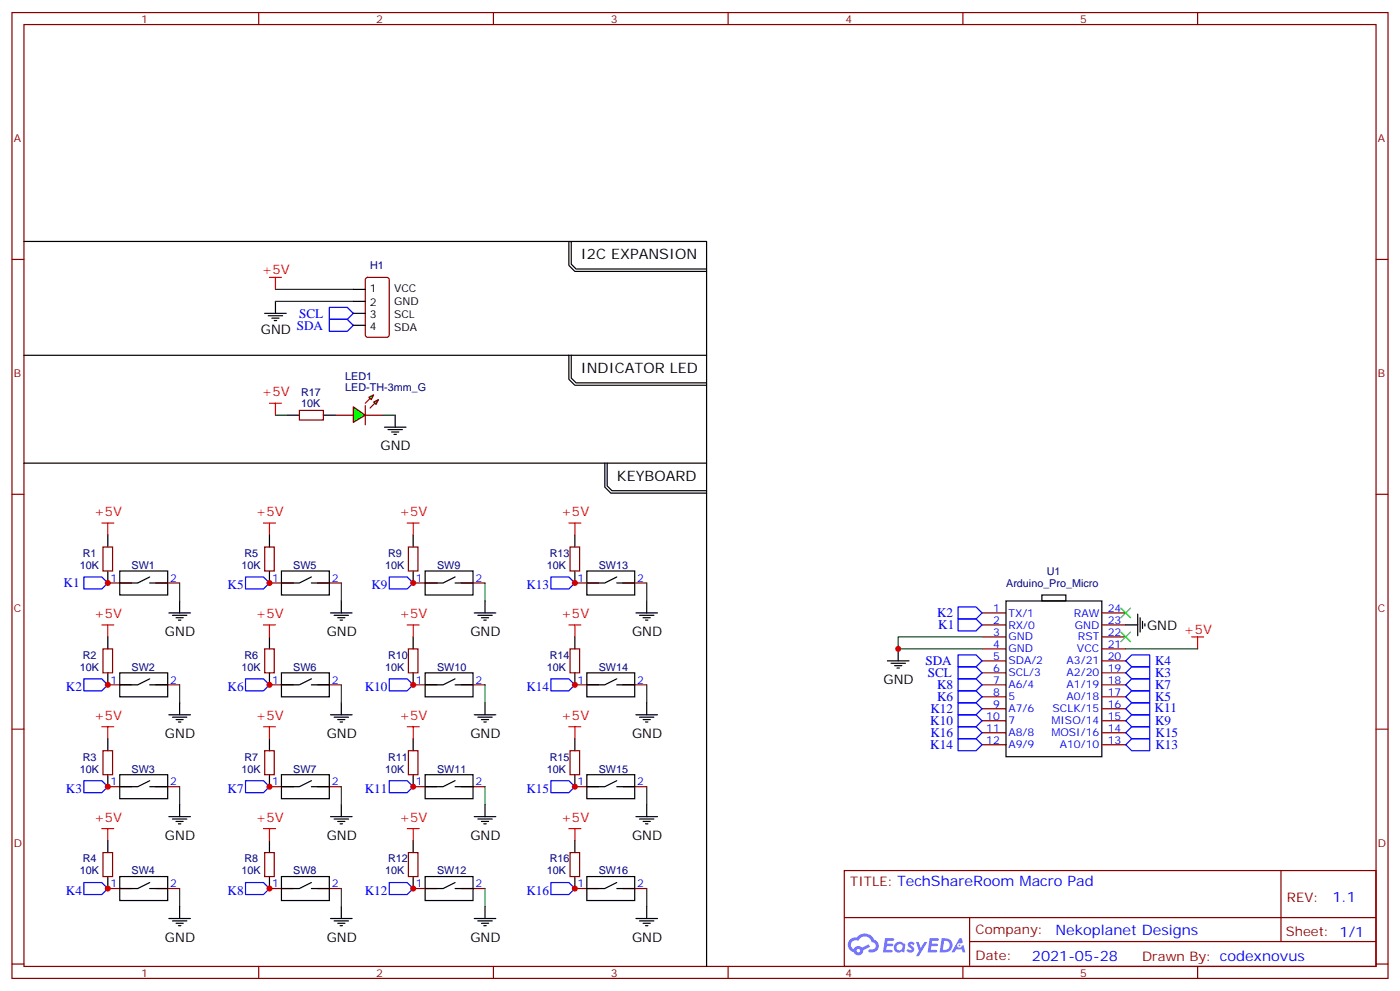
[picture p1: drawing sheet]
<svg xmlns="http://www.w3.org/2000/svg" width="412mm" height="292mm" viewBox="0 0 412 292" stroke-linecap="round" stroke-linejoin="round" font-family="sans-serif">
<g fill="none" stroke="#870000" stroke-width=".35">
<path d="M3.5 3.7h405.4v284.3h-405.4zM7.1 7.2h398.2v277.3h-398.2zM76.2 3.7v3.5M145.3 3.7v3.5M214.5 3.7v3.5M283.6 3.7v3.5M352.8 3.7v3.5M3.5 76.4h3.6M405.3 76.4h3.6M3.5 145.5h3.6M405.3 145.5h3.6M3.5 214.7h3.6"/>
<path d="M405.3 214.7h3.6M248.7 256.3h156.6v28.2h-156.6zM377.3 256.3v20.9M248.7 270.1h156.5M285.6 277.2h119.6M285.6 270.1v14.2M3.5 283.8h3.6M76.2 284.5v3.5M145.3 284.5v3.5M214.5 284.5v3.5M283.6 284.5v3.5M352.8 284.5v3.5"/>
<path d="M405.3 283.8h3.6"/>
</g>
<g fill="#5487ff">
<path d="M267.7 277.5a1.22 1.22 0 0 1 1.7 .2l-.4 .6a.47 .47 0 0 0-.3-.4 .47 .47 0 0 0-.5 .2l.1 .2a1.14 1.14 0 0 1 .8 1.8 1.14 1.14 0 0 1-1.9 0l-.2-.2 .5-.6 .7 .5a.29 .29 0 0 0 .3-.3 .29 .29 0 0 0-.2-.3 1.04 1.04 0 0 1-.6-1.7z"/>
<path d="M260.7 276.2h2.4l.3 .2-.2 .5-1.8 .1-.1 .8h1.5l.3 .4-.3 .4h-1.6l-.2 1.1h1.7l.2 .3-.2 .3-2.6 .1z"/>
<path d="M273.8 276.2h2.4l.3 .2-.1 .5-1.8 .1-.2 .8h1.6l.3 .4-.4 .4-1.6-.1-.1 1.1 1.7 .1 .2 .3-.2 .3-2.6 .1z"/>
<path d="M282.6 276.2h.7l.3 1.3-.6 .3a.69 .69 0 0 0-1 .3 .69 .69 0 0 0 .4 .9 .69 .69 0 0 0 .9-.6l.5-.2 .6 2.2h-.8l-.2-.9h-1.8l-.5 .9h-.8z"/>
<path d="M269.8 277.3h.8l.6 1.8 1.1-1.8h.9l-2.6 4.2h-.8l.9-1.5z"/>
<path d="M277.4 276.2l-.6 4.2h1.3a2.11 2.11 0 0 0 2.5-2.1 2.11 2.11 0 0 0-2.5-2.1zM278.1 277a1.39 1.39 0 0 1 1.7 1.4 1.39 1.39 0 0 1-1.8 1.2h-.3z"/>
<path d="M263.7 277.8a1.54 1.54 0 0 0-.1 2.2 1.54 1.54 0 0 0 2.2 .1l.6 .3 .3-2.3-.2-.3h-.4a1.49 1.49 0 0 0-2.4 0zM264 278.8a.94 .94 0 0 1 1.8 0 .94 .94 0 0 1-1.8 0z"/>
<path d="M250.4 276.6a2.18 2.18 0 0 0 1.1 3.7 1.44 1.44 0 0 0 1.6 .9 1.44 1.44 0 0 0 1.2-1.4l2-1.1-.5-.7-1.9 1a1.47 1.47 0 0 0-2.4 .4 1.39 1.39 0 0 1-.7-1.9 1.39 1.39 0 0 1 2-.5 2.12 2.12 0 0 1 2.2-1.3 2.12 2.12 0 0 1 1.9 1.7 1.14 1.14 0 0 1 1.1 1.4 1.14 1.14 0 0 1-1.7 .7 .43 .43 0 0 0-.5 .4 .43 .43 0 0 0 .4 .5 1.98 1.98 0 0 0 2.5-1.2 1.98 1.98 0 0 0-1.2-2.6 3.1 3.1 0 0 0-5.3-.6l-.9 .1zM252.3 279.9a.55 .55 0 0 1 1.1 0 .55 .55 0 0 1-1.1 0z"/>
<circle cx="282.6" cy="278.3" r=".26"/>
</g>
<g fill="none" stroke="#000" stroke-width=".35">
<path d="M31.7 157.5v3.5M79.4 157.5v3.5M121.7 157.5v3.5M169.3 157.5v3.5M31.7 168.1v3.5M35.3 168.1h14.1v7.1h-14.1zM44.1 169.9l-3.5 1.7h-5.3M44.1 171.6h5.3M52.9 176.9v3.5M79.4 168.1v3.5M82.9 168.1h14.1v7.1h-14.1zM91.7 169.9l-3.5 1.7h-5.3"/>
<path d="M91.7 171.6h5.3M100.5 176.9v3.5M121.7 168.1v3.5M125.2 168.1h14.1v7.1h-14.1zM134.1 169.9l-3.6 1.7h-5.3M134.1 171.6h5.2M142.9 176.9v3.5M169.3 168.1v3.5M172.9 168.1h14.1v7.1h-14.1zM181.7 169.9l-3.5 1.7h-5.3M181.7 171.6h5.3M190.5 176.9v3.5"/>
<path d="M31.7 187.5v3.5M31.7 198.1v3.5M35.3 198.1h14.1v7h-14.1zM44.1 199.8l-3.5 1.8h-5.3M49.7 180.4h6.4M50.8 181.2h4.2M51.9 181.9h2.1M52.6 182.6h.7M79.4 187.5v3.5M79.4 198.1v3.5M82.9 198.1h14.1v7h-14.1zM91.7 199.8l-3.5 1.8h-5.3"/>
<path d="M97.4 180.4h6.3M98.4 181.2h4.3M99.5 181.9h2.1M100.2 182.6h.7M121.7 187.5v3.5M121.7 198.1v3.5M125.2 198.1h14.1v7h-14.1zM134.1 199.8l-3.6 1.8h-5.3M139.7 180.4h6.3M140.8 181.2h4.2M141.8 181.9h2.1M142.5 182.6h.7"/>
<path d="M169.3 187.5v3.5M169.3 198.1v3.5M172.9 198.1h14.1v7h-14.1zM181.7 199.8l-3.5 1.8h-5.3M187.3 180.4h6.4M188.4 181.2h4.2M189.4 181.9h2.2M190.1 182.6h.8M31.7 217.5v3.5M44.1 201.6h5.3M49.7 210.4h6.4M50.8 211.1h4.2"/>
<path d="M51.9 211.8h2.1M52.6 212.5h.7M52.9 206.9v3.5M79.4 217.5v3.5M91.7 201.6h5.3M97.4 210.4h6.3M98.4 211.1h4.3M99.5 211.8h2.1M100.2 212.5h.7M100.5 206.9v3.5M121.7 217.5v3.5M134.1 201.6h5.2"/>
<path d="M139.7 210.4h6.3M140.8 211.1h4.2M141.8 211.8h2.1M142.5 212.5h.7M142.9 206.9v3.5M169.3 217.5v3.5M181.7 201.6h5.3M187.3 210.4h6.4M188.4 211.1h4.2M189.4 211.8h2.2M190.1 212.5h.8M190.5 206.9v3.5"/>
<path d="M31.7 228.1v3.5M35.3 228.1h14.1v7h-14.1zM44.1 229.8l-3.5 1.8h-5.3M44.1 231.6h5.3M52.9 236.9v3.5M79.4 228.1v3.5M82.9 228.1h14.1v7h-14.1zM91.7 229.8l-3.5 1.8h-5.3M91.7 231.6h5.3M100.5 236.9v3.5M121.7 228.1v3.5M125.2 228.1h14.1v7h-14.1z"/>
<path d="M134.1 229.8l-3.6 1.8h-5.3M134.1 231.6h5.2M142.9 236.9v3.5M169.3 228.1v3.5M172.9 228.1h14.1v7h-14.1zM181.7 229.8l-3.5 1.8h-5.3M181.7 231.6h5.3M190.5 236.9v3.5M31.7 247.5v3.5M31.7 258.1v3.5M35.3 258.1h14.1v7h-14.1zM44.1 259.8l-3.5 1.8h-5.3"/>
<path d="M49.7 240.4h6.4M50.8 241.1h4.2M51.9 241.8h2.1M52.6 242.5h.7M79.4 247.5v3.5M79.4 258.1v3.5M82.9 258.1h14.1v7h-14.1zM91.7 259.8l-3.5 1.8h-5.3M97.4 240.4h6.3M98.4 241.1h4.3M99.5 241.8h2.1M100.2 242.5h.7"/>
<path d="M121.7 247.5v3.5M121.7 258.1v3.5M125.2 258.1h14.1v7h-14.1zM134.1 259.8l-3.6 1.8h-5.3M139.7 240.4h6.3M140.8 241.1h4.2M141.8 241.8h2.1M142.5 242.5h.7M169.3 247.5v3.5M169.3 258.1v3.5M172.9 258.1h14.1v7h-14.1zM181.7 259.8l-3.5 1.8h-5.3"/>
<path d="M187.3 240.4h6.4M188.4 241.1h4.2M189.4 241.8h2.2M190.1 242.5h.8M44.1 261.6h5.3M49.7 270.4h6.4M50.8 271.1h4.2M51.9 271.8h2.1M52.6 272.5h.7M52.9 266.9v3.5M91.7 261.6h5.3M97.4 270.4h6.3"/>
<path d="M98.4 271.1h4.3M99.5 271.8h2.1M100.2 272.5h.7M100.5 266.9v3.5M134.1 261.6h5.2M139.7 270.4h6.3M140.8 271.1h4.2M141.8 271.8h2.1M142.5 272.5h.7M142.9 266.9v3.5M181.7 261.6h5.3M187.3 270.4h6.4"/>
<path d="M188.4 271.1h4.2M189.4 271.8h2.2M190.1 272.5h.8M190.5 266.9v3.5"/>
</g>
<g fill="none" stroke="#870000" stroke-width=".35">
<path d="M30.3 161h2.9v7.1h-2.9zM31.7 171.6h7.1M45.9 171.6h7M78 161h2.8v7.1h-2.8zM79.4 171.6h7M93.5 171.6h7M120.3 161h2.8v7.1h-2.8zM121.7 171.6h7.1M135.8 171.6h7.1M167.9 161h2.8v7.1h-2.8zM169.3 171.6h7.1M183.4 171.6h7.1"/>
<path d="M30.3 191h2.9v7.1h-2.9zM78 191h2.8v7.1h-2.8zM120.3 191h2.8v7.1h-2.8zM167.9 191h2.8v7.1h-2.8zM31.7 201.6h7.1M45.9 201.6h7M79.4 201.6h7M93.5 201.6h7M121.7 201.6h7.1M135.8 201.6h7.1M169.3 201.6h7.1M183.4 201.6h7.1"/>
<path d="M30.3 221h2.9v7.1h-2.9zM31.7 231.6h7.1M45.9 231.6h7M78 221h2.8v7.1h-2.8zM79.4 231.6h7M93.5 231.6h7M120.3 221h2.8v7.1h-2.8zM121.7 231.6h7.1M135.8 231.6h7.1M167.9 221h2.8v7.1h-2.8zM169.3 231.6h7.1M183.4 231.6h7.1"/>
<path d="M30.3 251h2.9v7.1h-2.9zM78 251h2.8v7.1h-2.8zM120.3 251h2.8v7.1h-2.8zM167.9 251h2.8v7.1h-2.8zM31.7 261.6h7.1M45.9 261.6h7M79.4 261.6h7M93.5 261.6h7M121.7 261.6h7.1M135.8 261.6h7.1M169.3 261.6h7.1M183.4 261.6h7.1"/>
</g>
<g fill="none" stroke="#008700" stroke-width=".35">
<path d="M52.9 171.6v5.3M100.5 171.6v5.3M142.9 171.6v5.3M190.5 171.6v5.3M52.9 201.6v5.3M100.5 201.6v5.3M142.9 201.6v5.3M190.5 201.6v5.3M52.9 231.6v5.3M100.5 231.6v5.3M142.9 231.6v5.3M190.5 231.6v5.3"/>
<path d="M52.9 261.6v5.3M100.5 261.6v5.3M142.9 261.6v5.3M190.5 261.6v5.3"/>
</g>
<g fill="none" stroke="#f00" stroke-width=".35">
<path d="M30 154h3.5M31.7 154v3.5M77.6 154h3.5M79.4 154v3.5M119.9 154h3.6M121.7 154v3.5M167.6 154h3.5M169.3 154v3.5M30 184h3.5M31.7 184v3.5M77.6 184h3.5M79.4 184v3.5"/>
<path d="M119.9 184h3.6M121.7 184v3.5M167.6 184h3.5M169.3 184v3.5M30 214h3.5M31.7 214v3.5M77.6 214h3.5M79.4 214v3.5M119.9 214h3.6M121.7 214v3.5M167.6 214h3.5M169.3 214v3.5"/>
<path d="M30 243.9h3.5M31.7 243.9v3.6M77.6 243.9h3.5M79.4 243.9v3.6M119.9 243.9h3.6M121.7 243.9v3.6M167.6 243.9h3.5M169.3 243.9v3.6"/>
</g>
<g fill="none" stroke="#00f" stroke-width=".35">
<path d="M24.7 169.9h5.3l1.7 1.7-1.7 1.8h-5.3zM72.3 169.9h5.3l1.8 1.7-1.8 1.8h-5.3zM114.7 169.9h5.2l1.8 1.7-1.8 1.8h-5.2zM162.3 169.9h5.3l1.7 1.7-1.7 1.8h-5.3zM24.7 199.8h5.3l1.7 1.8-1.7 1.8h-5.3zM72.3 199.8h5.3l1.8 1.8-1.8 1.8h-5.3zM114.7 199.8h5.2l1.8 1.8-1.8 1.8h-5.2zM162.3 199.8h5.3l1.7 1.8-1.7 1.8h-5.3zM24.7 229.8h5.3l1.7 1.8-1.7 1.8h-5.3zM72.3 229.8h5.3l1.8 1.8-1.8 1.8h-5.3zM114.7 229.8h5.2l1.8 1.8-1.8 1.8h-5.2zM162.3 229.8h5.3l1.7 1.8-1.7 1.8h-5.3z"/>
<path d="M24.7 259.8h5.3l1.7 1.8-1.7 1.7h-5.3zM72.3 259.8h5.3l1.8 1.8-1.8 1.7h-5.3zM114.7 259.8h5.2l1.8 1.8-1.8 1.7h-5.2zM162.3 259.8h5.3l1.7 1.8-1.7 1.7h-5.3z"/>
</g>
<path d="M104.1 119.8l3.5 2.4-3.5 2.2z" fill="#0f0" stroke="#870000" stroke-width=".35"/>
<path d="M107.6 119.4v5.7z" fill="#f00" stroke="#870000" stroke-width=".35"/>
<g fill="#870000" stroke="#870000" stroke-width=".35">
<path d="M107.6 118.7l1.4-1.4z"/>
<path d="M109 120.1l1.4-1.4z"/>
</g>
<g fill="#0f0" stroke="#870000" stroke-width=".35">
<path d="M108.7 116.9l1.4-.7-.7 1.5z"/>
<path d="M110.1 118.4l1.4-.7-.7 1.4z"/>
</g>
<g fill="none" stroke="#870000" stroke-width=".35">
<path d="M107.8 81.9l.5-.2h5.6l.7 .4 .1 16.5-.5 .7h-5.9l-.6-.5-.1-16.4zM88.2 120.8h7v2.8h-7zM98.8 122.2h5.3M107.6 122.2h5.3M289.3 180.4h7M289.3 184h7M289.3 187.5h7M289.3 191h7M289.3 194.6h7M289.3 198.1h7M324.6 180.4h7M324.6 184h7"/>
<path d="M324.6 187.5h7M324.6 191h7M324.6 194.6h7M324.6 198.1h7M289.3 201.6h7M289.3 205.1h7M289.3 208.7h7M289.3 212.2h7M289.3 215.7h7M289.3 219.3h7M324.6 201.6h7M324.6 205.1h7"/>
<path d="M324.6 208.7h7M324.6 212.2h7M324.6 215.7h7M324.6 219.3h7"/>
</g>
<g fill="none" stroke="#000" stroke-width=".35">
<path d="M7.1 71.1h201v33.5M167.6 71.1v7l1.7 1.8h38.8M168.3 71.1v6.7l1.4 1.4h38.4M78 92.3h6.3M79 93h4.3M80.1 93.7h2.1M80.8 94.4h.7M81.1 88.7v3.6M104.1 92.3h3.5M104.1 85.2h3.5M104.1 88.7h3.5M104.1 95.8h3.5"/>
<path d="M7.1 104.6h201v31.7M167.6 104.6v7.1l1.7 1.7h38.8M168.3 104.6v6.7l1.4 1.4h38.4M7.1 136.3h201v148.2M84.7 122.2h3.5M95.2 122.2h3.6M113.2 125.8h6.4M114.3 126.5h4.2M115.4 127.2h2.1M116.1 127.9h.7M116.4 122.2v3.6M178.2 136.3v7.1l1.7 1.8h28.2"/>
<path d="M178.9 136.3v6.8l1.4 1.4h27.8M296.3 176.9h28.3v45.9h-28.3zM306.9 175.2h7.1v1.7h-7.1zM261.4 194.6h6.4M262.5 195.3h4.2M263.5 196h2.1M264.2 196.7h.7M264.6 191v3.6M331.6 184h3.5M335.1 180.8v6.3M335.8 181.9v4.2M336.5 182.9v2.1"/>
<path d="M337.3 183.6v.7"/>
</g>
<path d="M79.4 81.7h3.5M81.1 81.7v3.5M79.4 118.7h3.5M81.1 118.7v3.5M351 187.5h3.5M352.8 187.5v3.5" fill="none" stroke="#f00" stroke-width=".35"/>
<path d="M81.1 88.7h23M81.1 85.2h23M81.1 122.2h3.6M112.9 122.2h3.5M289.3 187.5h-24.7v3.5h24.7M331.6 191h21.2" fill="none" stroke="#008700" stroke-width=".35"/>
<g fill="none" stroke="#00f" stroke-width=".35">
<path d="M97 90.5h5.3l1.8 1.8-1.8 1.7h-5.3zM97 94h5.3l1.8 1.8-1.8 1.7h-5.3zM282.2 178.7h5.3l1.8 1.7-1.8 1.8h-5.3zM282.2 196.3h5.3l1.8 1.8-1.8 1.7h-5.3zM282.2 192.8h5.3l1.8 1.8-1.8 1.7h-5.3zM282.2 182.2h5.3l1.8 1.8-1.8 1.7h-5.3zM282.2 199.8h5.3l1.8 1.8-1.8 1.8h-5.3zM331.6 194.6l1.8-1.8h5.3v3.5h-5.3zM333.4 196.3h5.3v3.5h-5.3l-1.8-1.7zM282.2 203.4h5.3l1.8 1.7-1.8 1.8h-5.3zM282.2 206.9h5.3l1.8 1.8-1.8 1.7h-5.3zM282.2 210.4h5.3l1.8 1.8-1.8 1.8h-5.3z"/>
<path d="M282.2 214h5.3l1.8 1.7-1.8 1.8h-5.3zM282.2 217.5h5.3l1.8 1.8-1.8 1.7h-5.3zM331.6 205.1l1.8-1.7h5.3v3.5h-5.3zM331.6 201.6l1.8-1.8h5.3v3.6h-5.3zM331.6 212.2l1.8-1.8h5.3v3.6h-5.3zM331.6 215.7l1.8-1.7h5.3v3.5h-5.3zM331.6 219.3l1.8-1.8h5.3v3.5h-5.3zM333.4 206.9h5.3v3.5h-5.3l-1.8-1.7z"/>
</g>
<path d="M330.2 179l2.8 2.9M333 179l-2.8 2.9M330.2 186.1l2.8 2.8M333 186.1l-2.8 2.8" fill="none" stroke="#3c3" stroke-width=".35"/>
<g fill="#c00">
<circle cx="31.8" cy="171.6" r=".88"/>
<circle cx="31.8" cy="201.6" r=".88"/>
<circle cx="31.8" cy="231.6" r=".88"/>
<circle cx="31.8" cy="261.6" r=".88"/>
<circle cx="79.4" cy="171.6" r=".88"/>
<circle cx="79.4" cy="201.6" r=".88"/>
<circle cx="79.4" cy="231.6" r=".88"/>
<circle cx="79.4" cy="261.6" r=".88"/>
<circle cx="121.7" cy="171.6" r=".88"/>
<circle cx="121.7" cy="201.6" r=".88"/>
<circle cx="121.7" cy="231.6" r=".88"/>
<circle cx="121.7" cy="261.6" r=".88"/>
<circle cx="169.3" cy="171.6" r=".88"/>
<circle cx="169.3" cy="201.6" r=".88"/>
<circle cx="169.3" cy="231.6" r=".88"/>
<circle cx="169.3" cy="261.6" r=".88"/>
<circle cx="264.6" cy="191" r=".88"/>
</g>
<g font-size="4.2">
<text x="171.1" y="76.4">I2C EXPANSION</text>
<text x="171.1" y="109.9">INDICATOR LED</text>
<text x="181.7" y="141.6">KEYBOARD</text>
</g>
<g font-size="4.2" fill="#00f">
<text x="392.5" y="265.6">1.1</text>
<text x="310.9" y="275.1">Nekoplanet Designs</text>
<text x="304" y="282.9">2021-05-28</text>
</g>
<g font-size="3.9" fill="#f00">
<text x="77.1" y="80.7">+5V</text>
<text x="77.1" y="116.7">+5V</text>
<text x="27.7" y="152">+5V</text>
<text x="75.4" y="152">+5V</text>
<text x="117.7" y="152">+5V</text>
<text x="165.3" y="152">+5V</text>
<text x="27.7" y="181.9">+5V</text>
<text x="75.4" y="181.9">+5V</text>
<text x="117.7" y="181.9">+5V</text>
<text x="165.3" y="181.9">+5V</text>
<text x="348.7" y="186.5">+5V</text>
<text x="27.7" y="211.9">+5V</text>
<text x="75.4" y="211.9">+5V</text>
<text x="117.7" y="211.9">+5V</text>
<text x="165.3" y="211.9">+5V</text>
<text x="27.7" y="241.9">+5V</text>
<text x="75.4" y="241.9">+5V</text>
<text x="117.7" y="241.9">+5V</text>
<text x="165.3" y="241.9">+5V</text>
</g>
<g font-size="3.9" fill="#00f">
<text x="88.1" y="93.6">SCL</text>
<text x="87.4" y="97.1">SDA</text>
<text x="18.7" y="172.9">K1</text>
<text x="67.1" y="173.4">K5</text>
<text x="109.4" y="173.4">K9</text>
<text x="155.1" y="173.4">K13</text>
<text x="276" y="181.7">K2</text>
<text x="276.4" y="185.3">K1</text>
<text x="272.6" y="195.8">SDA</text>
<text x="340.3" y="195.8">K4</text>
<text x="19.4" y="203.4">K2</text>
<text x="67.1" y="203.4">K6</text>
<text x="107.4" y="203.4">K10</text>
<text x="155.1" y="203.4">K14</text>
<text x="273.3" y="199.4">SCL</text>
<text x="276" y="202.9">K8</text>
<text x="340.2" y="202.9">K7</text>
<text x="340.3" y="199.4">K3</text>
<text x="274" y="209.9">K12</text>
<text x="276" y="206.4">K6</text>
<text x="340.1" y="209.6">K11</text>
<text x="340.2" y="206.4">K5</text>
<text x="274" y="213.5">K10</text>
<text x="340.2" y="213.5">K9</text>
<text x="274" y="220.5">K14</text>
<text x="274" y="217">K16</text>
<text x="340.4" y="220.6">K13</text>
<text x="340.4" y="217.1">K15</text>
<text x="19.4" y="233.4">K3</text>
<text x="67.1" y="233.4">K7</text>
<text x="107.4" y="233.4">K11</text>
<text x="155.1" y="233.4">K15</text>
<text x="19.4" y="263.3">K4</text>
<text x="67.1" y="263.3">K8</text>
<text x="107.4" y="263.3">K12</text>
<text x="155.1" y="263.3">K16</text>
</g>
<g font-size="3.9">
<text x="76.8" y="98.3">GND</text>
<text x="112.1" y="132.5">GND</text>
<text x="337.9" y="185.5">GND</text>
<text x="48.6" y="187.2">GND</text>
<text x="96.2" y="187.2">GND</text>
<text x="138.6" y="187.2">GND</text>
<text x="186.2" y="187.2">GND</text>
<text x="260.3" y="201.3">GND</text>
<text x="48.6" y="217.2">GND</text>
<text x="96.2" y="217.2">GND</text>
<text x="138.6" y="217.2">GND</text>
<text x="186.2" y="217.2">GND</text>
<text x="48.6" y="247.2">GND</text>
<text x="96.2" y="247.2">GND</text>
<text x="138.6" y="247.2">GND</text>
<text x="186.2" y="247.2">GND</text>
<text x="48.6" y="277.2">GND</text>
<text x="96.2" y="277.2">GND</text>
<text x="138.6" y="277.2">GND</text>
<text x="186.2" y="277.2">GND</text>
</g>
<g font-size="3.9" fill="#800">
<text x="250.5" y="260.9">TITLE: TechShareRoom Macro Pad</text>
<text x="379.1" y="265.6">REV:</text>
<text x="287.4" y="275.1">Company:</text>
<text x="378.7" y="275.7">Sheet: 1/1</text>
<text x="287.4" y="282.8">Date:</text>
<text x="336.4" y="282.8">Drawn By: codexnovus</text>
</g>
<g font-size="3.2" fill="#800">
<text x="41.6" y="6.7">1</text>
<text x="110.8" y="6.7">2</text>
<text x="179.9" y="6.7">3</text>
<text x="249.1" y="6.7">4</text>
<text x="318.2" y="6.7">5</text>
<text x="4.1" y="41.8">A</text>
<text x="405.9" y="41.8">A</text>
<text x="4.1" y="110.9">B</text>
<text x="405.9" y="110.9">B</text>
<text x="4.1" y="180.1">C</text>
<text x="405.9" y="180.1">C</text>
<text x="4.1" y="249.2">D</text>
<text x="405.9" y="249.2">D</text>
<text x="41.6" y="287.5">1</text>
<text x="110.8" y="287.5">2</text>
<text x="179.9" y="287.5">3</text>
<text x="249.1" y="287.5">4</text>
<text x="318.2" y="287.5">5</text>
</g>
<g font-size="3.2" fill="#000080">
<text x="109" y="79.3">H1</text>
<text x="101.7" y="112">LED1</text>
<text x="88.7" y="119.8">10K</text>
<text x="88.7" y="116.5">R17</text>
<text x="101.7" y="115.2">LED-TH-3mm_G</text>
<text x="23.5" y="167.5">10K</text>
<text x="24.4" y="163.9">R1</text>
<text x="38.8" y="167.5">SW1</text>
<text x="71.1" y="167.5">10K</text>
<text x="72" y="163.9">R5</text>
<text x="86.4" y="167.5">SW5</text>
<text x="113.5" y="167.5">10K</text>
<text x="114.3" y="163.9">R9</text>
<text x="128.7" y="167.5">SW9</text>
<text x="161.1" y="167.5">10K</text>
<text x="161.9" y="163.9">R13</text>
<text x="176.4" y="167.5">SW13</text>
<text x="296.4" y="172.7">Arduino_Pro_Micro</text>
<text x="308.3" y="169.2">U1</text>
<text x="23.5" y="197.5">10K</text>
<text x="24.4" y="193.9">R2</text>
<text x="38.8" y="197.5">SW2</text>
<text x="71.1" y="197.5">10K</text>
<text x="72" y="193.9">R6</text>
<text x="86.4" y="197.5">SW6</text>
<text x="113.5" y="197.5">10K</text>
<text x="114.3" y="193.9">R10</text>
<text x="128.7" y="197.5">SW10</text>
<text x="161.1" y="197.5">10K</text>
<text x="161.9" y="193.9">R14</text>
<text x="176.4" y="197.5">SW14</text>
<text x="23.5" y="227.4">10K</text>
<text x="24.4" y="223.9">R3</text>
<text x="38.8" y="227.4">SW3</text>
<text x="71.1" y="227.4">10K</text>
<text x="72" y="223.9">R7</text>
<text x="86.4" y="227.4">SW7</text>
<text x="113.5" y="227.4">10K</text>
<text x="114.3" y="223.9">R11</text>
<text x="128.7" y="227.4">SW11</text>
<text x="161.1" y="227.4">10K</text>
<text x="161.9" y="223.9">R15</text>
<text x="176.4" y="227.4">SW15</text>
<text x="23.5" y="257.4">10K</text>
<text x="24.4" y="253.9">R4</text>
<text x="38.8" y="257.4">SW4</text>
<text x="71.1" y="257.4">10K</text>
<text x="72" y="253.9">R8</text>
<text x="86.4" y="257.4">SW8</text>
<text x="113.5" y="257.4">10K</text>
<text x="114.3" y="253.9">R12</text>
<text x="128.7" y="257.4">SW12</text>
<text x="161.1" y="257.4">10K</text>
<text x="161.9" y="253.9">R16</text>
<text x="176.4" y="257.4">SW16</text>
</g>
<g font-size="3.2">
<text x="108.9" y="85.9">1</text>
<text x="116.1" y="85.9">VCC</text>
<text x="116.1" y="89.8">GND</text>
<text x="108.9" y="90.1">2</text>
<text x="108.9" y="93.7">3</text>
<text x="116.1" y="93.7">SCL</text>
<text x="108.9" y="97.2">4</text>
<text x="116.1" y="97.5">SDA</text>
</g>
<g font-size="3.2" fill="#00f">
<text x="32.6" y="171.3">1</text>
<text x="50.1" y="171.3">2</text>
<text x="80.2" y="171.3">1</text>
<text x="97.7" y="171.3">2</text>
<text x="122.5" y="171.3">1</text>
<text x="140.1" y="171.3">2</text>
<text x="170.1" y="171.3">1</text>
<text x="187.7" y="171.3">2</text>
<text x="292.6" y="180.1">1</text>
<text x="292.6" y="183.6">2</text>
<text x="297" y="181.5">TX/1</text>
<text x="297" y="185">RX/0</text>
<text x="316.3" y="181.5">RAW</text>
<text x="316.6" y="185">GND</text>
<text x="326.3" y="180.1">24</text>
<text x="326.3" y="183.6">23</text>
<text x="292.6" y="187.1">3</text>
<text x="292.6" y="190.7">4</text>
<text x="297" y="188.6">GND</text>
<text x="317.5" y="188.6">RST</text>
<text x="326.3" y="187.1">22</text>
<text x="326.3" y="190.7">21</text>
<text x="292.6" y="194.2">5</text>
<text x="292.6" y="197.7">6</text>
<text x="297" y="192.1">GND</text>
<text x="297" y="195.6">SDA/2</text>
<text x="314.2" y="195.6">A3/21</text>
<text x="317.2" y="192.1">VCC</text>
<text x="326.3" y="194.2">20</text>
<text x="326.3" y="197.7">19</text>
<text x="32.6" y="201.3">1</text>
<text x="50.1" y="201.3">2</text>
<text x="80.2" y="201.3">1</text>
<text x="97.7" y="201.3">2</text>
<text x="122.5" y="201.3">1</text>
<text x="140.1" y="201.3">2</text>
<text x="170.1" y="201.3">1</text>
<text x="187.7" y="201.3">2</text>
<text x="292.6" y="201.3">7</text>
<text x="297" y="199.1">SCL/3</text>
<text x="297" y="202.7">A6/4</text>
<text x="314.2" y="199.1">A2/20</text>
<text x="314.2" y="202.7">A1/19</text>
<text x="326.3" y="201.3">18</text>
<text x="292.6" y="204.8">8</text>
<text x="292.6" y="208.3">9</text>
<text x="297" y="206.2">5</text>
<text x="297" y="209.7">A7/6</text>
<text x="310" y="209.7">SCLK/15</text>
<text x="314.2" y="206.2">A0/18</text>
<text x="326.3" y="204.8">17</text>
<text x="326.3" y="208.3">16</text>
<text x="290.5" y="211.8">10</text>
<text x="290.5" y="215.4">11</text>
<text x="297" y="213.3">7</text>
<text x="309.7" y="213.3">MISO/14</text>
<text x="326.3" y="211.8">15</text>
<text x="326.3" y="215.4">14</text>
<text x="290.5" y="218.9">12</text>
<text x="297" y="216.8">A8/8</text>
<text x="297" y="220.3">A9/9</text>
<text x="309.7" y="216.8">MOSI/16</text>
<text x="312.2" y="220.3">A10/10</text>
<text x="326.3" y="218.9">13</text>
<text x="32.6" y="231.2">1</text>
<text x="50.1" y="231.2">2</text>
<text x="80.2" y="231.2">1</text>
<text x="97.7" y="231.2">2</text>
<text x="122.5" y="231.2">1</text>
<text x="140.1" y="231.2">2</text>
<text x="170.1" y="231.2">1</text>
<text x="187.7" y="231.2">2</text>
<text x="32.6" y="261.2">1</text>
<text x="50.1" y="261.2">2</text>
<text x="80.2" y="261.2">1</text>
<text x="97.7" y="261.2">2</text>
<text x="122.5" y="261.2">1</text>
<text x="140.1" y="261.2">2</text>
<text x="170.1" y="261.2">1</text>
<text x="187.7" y="261.2">2</text>
</g>
</svg>
